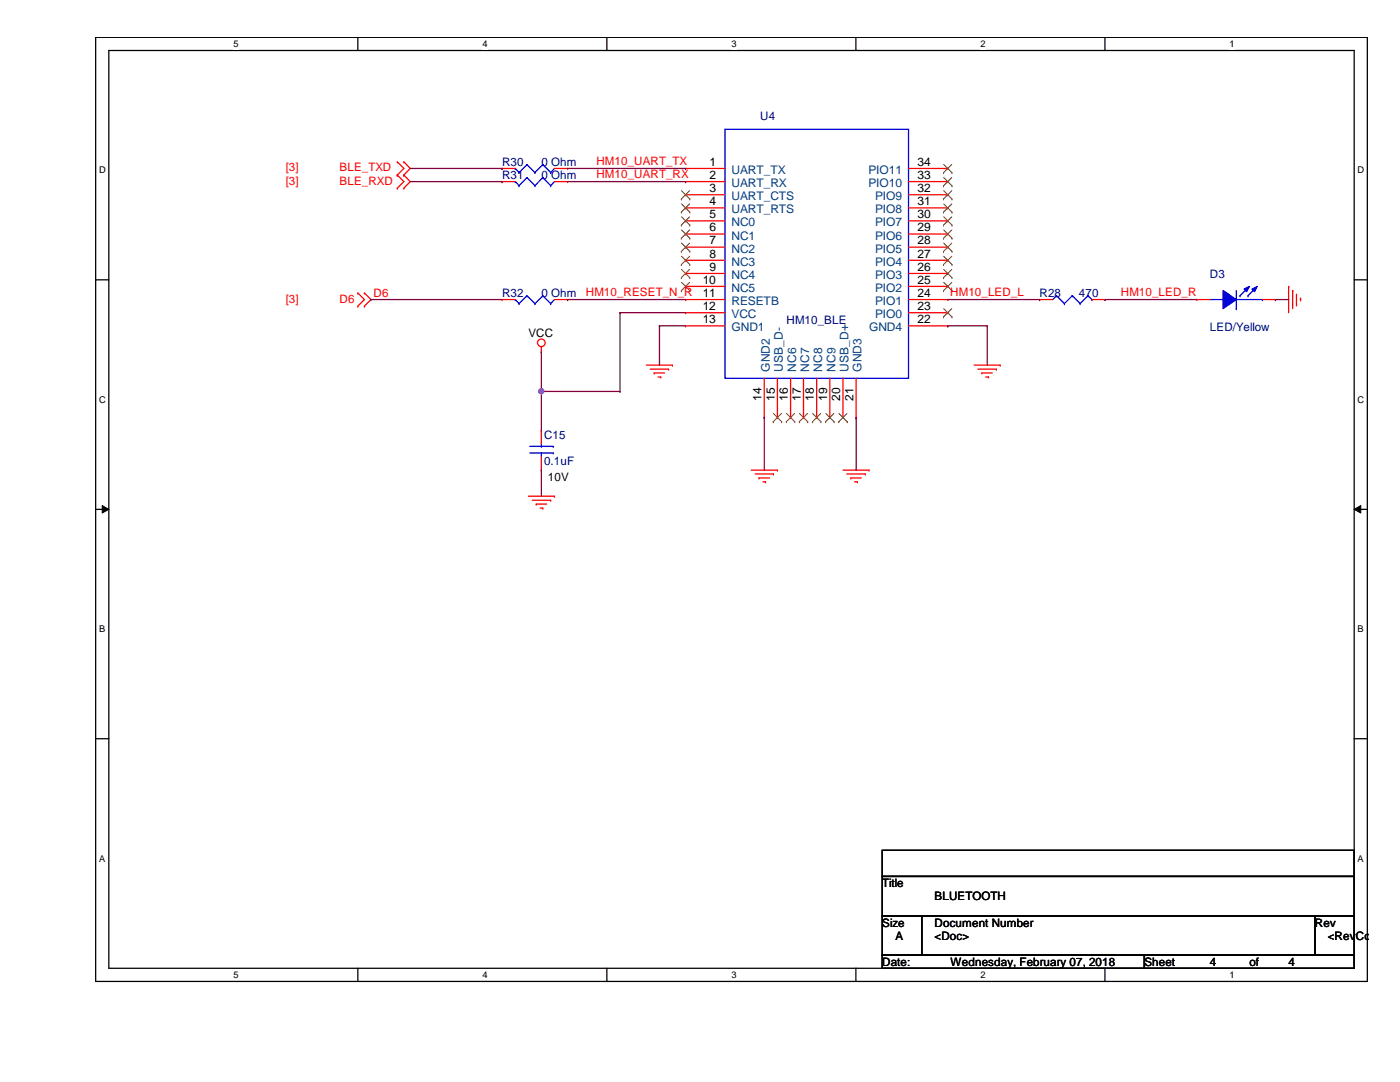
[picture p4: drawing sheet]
<svg xmlns="http://www.w3.org/2000/svg" width="279mm" height="216mm" viewBox="0 0 279 216" stroke-linecap="round" stroke-linejoin="round" font-family="sans-serif">
<path d="M19.1 7.5h253.8v188.3h-253.8zM21.7 10.1h248.6v183.1h-248.6z" fill="none" stroke="#000" stroke-width=".25"/>
<g fill="#fff">
<path d="M46.6 7.7h1v2.1h-1z"/>
<path d="M46.6 193.5h1v2.1h-1z"/>
</g>
<path d="M71.4 7.5v2.6M71.4 193.2v2.6" fill="none" stroke="#000" stroke-width=".25"/>
<g fill="#fff">
<path d="M96.3 7.7h1v2.1h-1z"/>
<path d="M96.3 193.5h1v2.1h-1z"/>
</g>
<path d="M121.1 7.5v2.6M121.1 193.2v2.6" fill="none" stroke="#000" stroke-width=".25"/>
<g fill="#fff">
<path d="M146 7.7h1v2.1h-1z"/>
<path d="M146 193.5h1v2.1h-1z"/>
</g>
<path d="M170.8 7.5v2.6M170.8 193.2v2.6" fill="none" stroke="#000" stroke-width=".25"/>
<g fill="#fff">
<path d="M195.7 7.7h1v2.1h-1z"/>
<path d="M195.7 193.5h1v2.1h-1z"/>
</g>
<path d="M220.5 7.5v2.6M220.5 193.2v2.6" fill="none" stroke="#000" stroke-width=".25"/>
<g fill="#fff">
<path d="M245.4 7.7h1v2.1h-1z"/>
<path d="M245.4 193.5h1v2.1h-1z"/>
<path d="M19.8 32.9h1.3v2.1h-1.3z"/>
<path d="M270.9 32.9h1.3v2.1h-1.3z"/>
<path d="M19.8 78.7h1.3v2.1h-1.3z"/>
<path d="M270.9 78.7h1.3v2.1h-1.3z"/>
</g>
<path d="M19.1 55.8h2.6M270.3 55.8h2.6" fill="none" stroke="#000" stroke-width=".25"/>
<g fill="#fff">
<path d="M19.8 124.5h1.2v2.1h-1.2z"/>
<path d="M270.9 124.5h1.3v2.1h-1.3z"/>
</g>
<path d="M19.1 101.6h2.6M270.3 101.6h2.6" fill="none" stroke="#000" stroke-width=".25"/>
<path d="M20.4 100.9l1.3 .7-1.3 .8zM270.3 101.6l1.3-.7v1.5z" fill="#000"/>
<path d="M20.4 100.9l1.3 .7-1.3 .8zM270.3 101.6l1.3-.7v1.5z" fill="none" stroke="#000" stroke-width=".2"/>
<g fill="#fff">
<path d="M19.8 170.3h1.2v2h-1.2z"/>
<path d="M270.9 170.3h1.3v2h-1.3z"/>
</g>
<path d="M19.1 147.4h2.6M270.3 147.4h2.6M176.1 169.7h94.2v5.2h-94.2zM176.1 174.9h94.2v7.9h-94.2zM176.1 182.8h7.8v7.8h-7.8zM176.1 190.6h52.3v2.6h-52.3zM183.9 182.8h78.5v7.8h-78.5zM228.4 190.6h41.9v2.6h-41.9zM262.4 182.8h7.9v7.8h-7.9z" fill="none" stroke="#000" stroke-width=".25"/>
<g fill="none" stroke="#f00" stroke-width=".25">
<path d="M79.3 32.3h.1M79.3 34.9h.1M79.3 37.5h.1M79.3 32.3l1.3 1.3-1.3 1.3M79.3 34.9l1.3 1.3-1.3 1.3M80.6 34.9h.1M80.6 32.3h.1M80.6 37.5h.1M80.6 32.3l1.3 1.3-1.3 1.3M80.6 34.9l1.3 1.3-1.3 1.3M71.4 58.5h.1M71.4 58.5l1.3 1.3-1.3 1.3"/>
<path d="M72.7 58.5h.1M72.7 58.5l1.3 1.3-1.3 1.3M100.2 59.8h.1M100.2 59.8h2.6M110.7 59.8h2.6M113.3 59.8h.1M257.2 57.1h.1M257.2 57.1v5.3M258 58h.1M258 58v3.6M258.7 58.7v2.1M259.5 59.5h.1"/>
<path d="M259.5 59.5v.5M71.4 61.1h.1M72.7 61.1h.1M108 70.2h.1M108 69.2v1M129 72.9h5.2M129.8 73.7h3.6M130.6 74.4h.1M130.6 74.4h2M131.3 75.2h.6M131.9 75.2h.1M133.4 73.7h.1"/>
<path d="M134.2 72.9h.1M194.4 72.9h5.2M195.2 73.7h3.6M196 74.4h.1M196 74.4h2M196.7 75.2h.6M197.3 75.2h.1M198.8 73.7h.1M199.6 72.9h.1M258.7 60.8h.1M105.5 99h5.2M106.2 99.8h3.7"/>
<path d="M109.9 99.8h.1M110.7 99h.1M149.9 93.8h5.3M150.7 94.6h3.6M151.5 95.4h.1M151.5 95.4h2.1M152.3 96.1h.5M152.8 96.1h.1M154.3 94.6h.1M155.2 93.8h.1M168.2 93.8h5.2M169 94.6h3.7"/>
<path d="M169.8 95.4h.1M169.8 95.4h2.1M170.6 96.1h.5M171.1 96.1h.1M172.7 94.6h.1M173.4 93.8h.1M107 100.6h.1M107 100.6h2.1M107.8 101.4h.5M108.3 101.4h.1"/>
<circle cx="108" cy="68.4" r=".76"/>
</g>
<g fill="none" stroke="#00f" stroke-width=".25">
<path d="M102.8 59.8h.1M102.8 59.8l.8 .8M105.2 59h.1M105.2 59l1.6 1.6M105.2 59l-1.6 1.6M108.3 59h.1M108.3 59l1.6 1.6M108.3 59l-1.5 1.6M110.7 59.8l-.8 .8M241.5 59.8h2.6M244.1 59.8h.1M246.7 58v3.6"/>
<path d="M246.7 59.8h5.2M251.9 59.8h.1M103.6 60.6h.1M106.8 60.6h.1M109.9 60.6h.1M246.7 61.6h.1"/>
</g>
<path d="M244.1 58l2.6 1.8-2.6 1.8z" fill-rule="evenodd" fill="#00f"/>
<path d="M244.1 58l2.6 1.8-2.6 1.8z" fill="none" stroke="#00f" stroke-width=".25"/>
<path d="M249.9 57.7l1-.6-.5 1.1z" fill-rule="evenodd" fill="#00f"/>
<path d="M249.9 57.7l1-.6-.5 1.1z" fill="none" stroke="#00f" stroke-width=".25"/>
<path d="M248.3 57.7l1-.6-.5 1.1z" fill-rule="evenodd" fill="#00f"/>
<g fill="none" stroke="#00f" stroke-width=".25">
<path d="M102.8 36.2h.1M102.8 33.6h.1M102.8 36.2l.8 .8M102.8 33.6l.8 .8M103.6 37h.1M103.6 34.4h.1M105.2 35.4h.1M105.2 32.9h.1M105.2 35.4l1.6 1.6M105.2 35.4l-1.6 1.6M105.2 32.9l1.6 1.5M105.2 32.9l-1.6 1.5"/>
<path d="M106.8 37h.1M106.8 34.4h.1M108.3 35.4h.1M108.3 32.9h.1M108.3 35.4l1.6 1.6M108.3 35.4l-1.5 1.6M108.3 32.9l1.6 1.5M108.3 32.9l-1.5 1.5M109.9 37h.1M109.9 34.4h.1M110.7 36.2l-.8 .8M110.7 33.6l-.8 .8"/>
<path d="M144.7 25.8h36.6v49.7h-36.6zM210.9 59h.1M210.9 59l-.8 .8M210.9 59l1.5 1.6M214 59h.1M214 59l-1.6 1.6M214 59l1.6 1.6M217.1 59h.1M217.1 59l-1.5 1.6M217.1 59l.8 .8M217.9 59.8h.1M247.5 59h.1"/>
<path d="M248.3 57.7l1-.6-.5 1.1zM249 59h.1M249 57.4l-1.5 1.6M250.7 57.4l-1.7 1.6M212.4 60.6h.1M215.6 60.6h.1M105.7 90.4h4.7M105.7 89.1h4.7M108 89.1h.1M108 90.4h.1M108 88.6v.5M108 90.4v.8"/>
<path d="M110.4 90.4h.1M110.4 89.1h.1"/>
</g>
<g fill="none" stroke="#f00" stroke-width=".25">
<path d="M100.2 36.2h.1M100.2 33.6h.1M100.2 36.2h2.6M100.2 33.6h2.6M110.7 36.2h2.6M110.7 33.6h2.6M113.3 36.2h.1M113.3 33.6h.1M136.8 33.6h.1M136.8 36.2h.1M136.8 38.9h.1M136.8 36.2h7.9"/>
<path d="M136.8 33.6h7.9M136.8 38.9h7.9M181.3 36.2h7.8M181.3 33.6h7.8M181.3 38.9h7.8M189.1 38.9h.1M189.1 36.2h.1M189.1 33.6h.1M136.8 41.5h.1M136.8 44.1h.1M136.8 46.7h.1M136.8 49.3h.1"/>
<path d="M136.8 51.9h.1M136.8 54.6h.1M136.8 57.1h.1M136.8 59.8h.1M136.8 59.8h7.9M136.8 41.5h7.9M136.8 44.1h7.9M136.8 46.7h7.9M136.8 49.3h7.9M136.8 51.9h7.9M136.8 54.6h7.9M136.8 57.1h7.9"/>
<path d="M181.3 59.8h7.8M181.3 41.5h7.8M181.3 44.1h7.8M181.3 46.7h7.8M181.3 49.3h7.8M181.3 51.9h7.8M181.3 54.6h7.8M181.3 57.1h7.8M189.1 59.8h.1M189.1 57.1h.1M189.1 54.6h.1M189.1 51.9h.1"/>
<path d="M189.1 49.3h.1M189.1 46.7h.1M189.1 44.1h.1M189.1 41.5h.1M207.5 59.8h.1M207.5 59.8h2.6M217.9 59.8h2.7M220.6 59.8h.1M238.8 59.8h.1M238.8 59.8h2.7M251.9 59.8h2.7M254.6 59.8h.1"/>
<path d="M136.8 62.4h.1M136.8 65h.1M136.8 62.4h7.9M136.8 65h7.9M152.5 75.5v7.8M155.2 75.5v7.8M157.8 75.5v7.8M160.4 75.5v7.8M163 75.5v7.8M165.6 75.5v7.8M168.2 75.5v7.8M170.9 75.5v7.8"/>
<path d="M181.3 62.4h7.8M181.3 65h7.8M189.1 65h.1M189.1 62.4h.1M108 85.9h.1M108 93.8h.1M108 85.9v2.7M108 91.2v2.6M152.5 83.3h.1M155.2 83.3h.1M157.8 83.3h.1M160.4 83.3h.1"/>
<path d="M163 83.3h.1M165.6 83.3h.1M168.2 83.3h.1M170.9 83.3h.1"/>
</g>
<g fill="none" stroke="#804000" stroke-width=".2">
<path d="M136 39.7h.1M136 38.1l1.7 1.6M137.6 38.1l-1.6 1.6M137.7 39.7h.1M188.3 39.7h.1M188.3 37.1h.1M188.3 34.5h.1M188.3 38.1l1.7 1.6M188.3 35.4l1.7 1.7M188.3 32.8l1.7 1.7M189.9 38.1l-1.6 1.6M189.9 35.4l-1.6 1.7"/>
<path d="M189.9 32.8l-1.6 1.7M190 39.7h.1M190 37.1h.1M190 34.5h.1M136 42.3h.1M136 44.9h.1M136 47.5h.1M136 50.2h.1M136 52.8h.1M136 55.4h.1M136 58h.1M136 40.7l1.7 1.6"/>
<path d="M136 43.3l1.7 1.6M136 45.9l1.7 1.6M136 48.5l1.7 1.7M136 51.1l1.7 1.7M136 53.8l1.7 1.6M136 56.3l1.7 1.7M137.6 40.7l-1.6 1.6M137.6 43.3l-1.6 1.6M137.6 45.9l-1.6 1.6M137.6 48.5l-1.6 1.7M137.6 51.1l-1.6 1.7M137.6 53.8l-1.6 1.6"/>
<path d="M137.6 56.3l-1.6 1.7M137.7 42.3h.1M137.7 44.9h.1M137.7 47.5h.1M137.7 50.2h.1M137.7 52.8h.1M137.7 55.4h.1M137.7 58h.1M188.3 58h.1M188.3 55.4h.1M188.3 52.8h.1M188.3 50.2h.1"/>
<path d="M188.3 47.5h.1M188.3 44.9h.1M188.3 42.3h.1M188.3 56.3l1.7 1.7M188.3 53.8l1.7 1.6M188.3 51.1l1.7 1.7M188.3 48.5l1.7 1.7M188.3 45.9l1.7 1.6M188.3 43.3l1.7 1.6M188.3 40.7l1.7 1.6M189.9 48.5l-1.6 1.7M189.9 51.1l-1.6 1.7"/>
<path d="M189.9 53.8l-1.6 1.6M189.9 56.3l-1.6 1.7M189.9 45.9l-1.6 1.6M189.9 43.3l-1.6 1.6M189.9 40.7l-1.6 1.6M190 58h.1M190 55.4h.1M190 52.8h.1M190 50.2h.1M190 47.5h.1M190 44.9h.1M190 42.3h.1"/>
<path d="M188.3 63.2h.1M188.3 61.6l1.7 1.6M189.9 61.6l-1.6 1.6M190 63.2h.1M154.3 84.2h.1M154.3 82.5l1.7 1.7M156 82.5l-1.7 1.7M156 84.2h.1M156.9 84.2h.1M157 82.5l1.6 1.7M158.6 82.5l-1.7 1.7M158.6 84.2h.1"/>
<path d="M159.5 84.2h.1M159.6 82.5l1.6 1.7M161.2 82.5l-1.7 1.7M161.2 84.2h.1M162.1 84.2h.1M162.2 82.5l1.6 1.7M163.8 82.5l-1.7 1.7M163.8 84.2h.1M164.8 84.2h.1M164.8 82.5l1.7 1.7M166.4 82.5l-1.6 1.7M166.5 84.2h.1"/>
<path d="M167.4 84.2h.1M167.4 82.5l1.7 1.7M169 82.5l-1.6 1.7M169.1 84.2h.1"/>
</g>
<g fill="none" stroke="#800040" stroke-width=".25">
<path d="M81.9 33.6h18.3M81.9 36.2h18.3M100.2 33.6h.1M100.2 36.2h.1M113.3 33.6h23.5M113.3 36.2h23.5M136.8 33.6h.1M136.8 36.2h.1M74 59.8h.1M74 59.8h26.2M113.3 59.8h.1M113.3 59.8h23.5"/>
<path d="M189.1 59.8h18.4M207.5 59.8h.1M220.6 59.8h.1M220.6 59.8h18.2M254.6 59.8h.1M254.6 59.8h2.6M108 70.2h.1M108 78.1h.1M108 70.2v15.7M123.7 78.1h.1M123.7 62.4h.1M123.7 62.4v15.7"/>
<path d="M123.7 62.4h13.1M131.6 65h.1M131.6 65v7.9M131.6 65h5.2M189.1 65h.1M189.1 65h7.9M197 65h.1M197 65v7.9"/>
</g>
<circle cx="108" cy="78.1" r=".51" fill="#f0f"/>
<circle cx="108" cy="78.1" r=".51" fill="none" stroke="#f0f" stroke-width=".25"/>
<path d="M108 78.1h.1M108 78.1h15.7M108 93.8h.1M108 93.8v5.2M152.5 83.3h.1M152.5 83.3v10.5M170.9 83.3h.1M170.9 83.3v10.5" fill="none" stroke="#800040" stroke-width=".25"/>
<circle cx="108" cy="78.1" r=".51" fill="#f0f"/>
<circle cx="108" cy="78.1" r=".51" fill="none" stroke="#f0f" stroke-width=".25"/>
<g font-size="2.4">
<text x="141.6" y="33.1">1</text>
<text x="141.6" y="35.7">2</text>
<text x="183.1" y="35.7">33</text>
<text x="183.1" y="33.1">34</text>
<text x="141.6" y="38.3">3</text>
<text x="141.6" y="40.9">4</text>
<text x="183.1" y="40.9">31</text>
<text x="183.1" y="38.3">32</text>
<text x="141.6" y="43.5">5</text>
<text x="141.6" y="46.1">6</text>
<text x="183.1" y="46.1">29</text>
<text x="183.1" y="43.5">30</text>
<text x="141.6" y="48.8">7</text>
<text x="141.6" y="51.4">8</text>
<text x="183.1" y="51.4">27</text>
<text x="183.1" y="48.8">28</text>
<text x="140.3" y="56.6">10</text>
<text x="140.3" y="59.2">11</text>
<text x="141.6" y="54">9</text>
<text x="183.1" y="59.2">24</text>
<text x="183.1" y="56.6">25</text>
<text x="183.1" y="54">26</text>
<text x="140.3" y="61.8">12</text>
<text x="140.3" y="64.5">13</text>
<text x="183.1" y="64.5">22</text>
<text x="183.1" y="61.8">23</text>
<text x="152" y="80" transform="rotate(-90 152 80)">14</text>
<text x="154.6" y="80" transform="rotate(-90 154.6 80)">15</text>
<text x="157.2" y="80" transform="rotate(-90 157.2 80)">16</text>
<text x="159.8" y="80" transform="rotate(-90 159.8 80)">17</text>
<text x="162.4" y="80" transform="rotate(-90 162.4 80)">18</text>
<text x="165.1" y="80" transform="rotate(-90 165.1 80)">19</text>
<text x="167.7" y="80" transform="rotate(-90 167.7 80)">20</text>
<text x="170.3" y="80" transform="rotate(-90 170.3 80)">21</text>
</g>
<g font-size="2.4" fill="#004080">
<text x="146" y="34.7">UART_TX</text>
<text x="173.3" y="34.7">PIO11</text>
<text x="146" y="37.3">UART_RX</text>
<text x="146" y="40">UART_CTS</text>
<text x="173.3" y="37.3">PIO10</text>
<text x="174.6" y="40">PIO9</text>
<text x="146" y="42.6">UART_RTS</text>
<text x="146" y="45.2">NC0</text>
<text x="146" y="47.8">NC1</text>
<text x="174.6" y="47.8">PIO6</text>
<text x="174.6" y="45.2">PIO7</text>
<text x="174.6" y="42.6">PIO8</text>
<text x="146" y="50.4">NC2</text>
<text x="146" y="53">NC3</text>
<text x="174.6" y="53">PIO4</text>
<text x="174.6" y="50.4">PIO5</text>
<text x="146" y="55.7">NC4</text>
<text x="146" y="58.3">NC5</text>
<text x="174.6" y="58.3">PIO2</text>
<text x="174.6" y="55.7">PIO3</text>
<text x="146" y="60.9">RESETB</text>
<text x="146" y="63.5">VCC</text>
<text x="174.6" y="63.5">PIO0</text>
<text x="174.6" y="60.9">PIO1</text>
<text x="146" y="66.1">GND1</text>
<text x="173.4" y="66.1">GND4</text>
<text x="153.6" y="74.2" transform="rotate(-90 153.6 74.2)">GND2</text>
<text x="156.3" y="74.2" transform="rotate(-90 156.3 74.2)">USB_D-</text>
<text x="158.9" y="74.2" transform="rotate(-90 158.9 74.2)">NC6</text>
<text x="161.5" y="74.2" transform="rotate(-90 161.5 74.2)">NC7</text>
<text x="164.1" y="74.2" transform="rotate(-90 164.1 74.2)">NC8</text>
<text x="166.7" y="74.2" transform="rotate(-90 166.7 74.2)">NC9</text>
<text x="169.3" y="74.2" transform="rotate(-90 169.3 74.2)">USB_D+</text>
<text x="172" y="74.2" transform="rotate(-90 172 74.2)">GND3</text>
</g>
<g font-size="2.3" fill="#000080">
<text x="151.7" y="24">U4</text>
<text x="100.2" y="35.8">R31</text>
<text x="100.2" y="33.1">R30</text>
<text x="108" y="35.8">0 Ohm</text>
<text x="108" y="33.1">0 Ohm</text>
<text x="100.2" y="59.3">R32</text>
<text x="108" y="59.3">0 Ohm</text>
<text x="207.5" y="59.3">R28</text>
<text x="215.3" y="59.3">470</text>
<text x="241.5" y="55.4">D3</text>
<text x="157" y="64.6">HM10_BLE</text>
<text x="241.5" y="66.1">LED/Yellow</text>
<text x="108.6" y="87.6">C15</text>
<text x="108.6" y="92.8">0.1uF</text>
</g>
<g font-size="2.3" fill="#f00">
<text x="57" y="34.2">[3]</text>
<text x="67.8" y="34.2">BLE_TXD</text>
<text x="119" y="32.9">HM10_UART_TX</text>
<text x="119" y="35.5">HM10_UART_RX</text>
<text x="57" y="36.8">[3]</text>
<text x="67.8" y="36.8">BLE_RXD</text>
<text x="74.5" y="59.3">D6</text>
<text x="116.9" y="59.1">HM10_RESET_N_R</text>
<text x="189.7" y="59.1">HM10_LED_L</text>
<text x="223.7" y="59.1">HM10_LED_R</text>
<text x="57" y="60.4">[3]</text>
<text x="67.8" y="60.4">D6</text>
</g>
<g font-size="2.3">
<text x="105.5" y="67.2">VCC</text>
<text x="109.3" y="96">10V</text>
<text x="176.1" y="177">Title</text>
<text x="186.5" y="179.7">BLUETOOTH</text>
<text x="176.1" y="184.9">Size</text>
<text x="186.5" y="184.9">Document Number</text>
<text x="262.4" y="184.9">Rev</text>
<text x="178.7" y="187.5">A</text>
<text x="186.5" y="187.5">&lt;Doc&gt;</text>
<text x="265" y="187.5">&lt;RevCo</text>
<text x="176.1" y="192.7">Date:</text>
<text x="189.7" y="192.7">Wednesday, February 07, 2018</text>
<text x="228.4" y="192.7">Sheet</text>
<text x="241.5" y="192.7">4</text>
<text x="249.3" y="192.7">of</text>
<text x="257.2" y="192.7">4</text>
</g>
<g font-size="1.9">
<text x="46.6" y="9.4">5</text>
<text x="96.3" y="9.4">4</text>
<text x="146" y="9.4">3</text>
<text x="195.7" y="9.4">2</text>
<text x="245.4" y="9.4">1</text>
<text x="19.8" y="34.6">D</text>
<text x="270.9" y="34.6">D</text>
<text x="19.8" y="80.3">C</text>
<text x="270.9" y="80.3">C</text>
<text x="19.8" y="126.2">B</text>
<text x="270.9" y="126.2">B</text>
<text x="19.8" y="171.9">A</text>
<text x="270.9" y="171.9">A</text>
<text x="46.6" y="195.2">5</text>
<text x="96.3" y="195.2">4</text>
<text x="146" y="195.2">3</text>
<text x="195.7" y="195.2">2</text>
<text x="245.4" y="195.2">1</text>
</g>
</svg>
